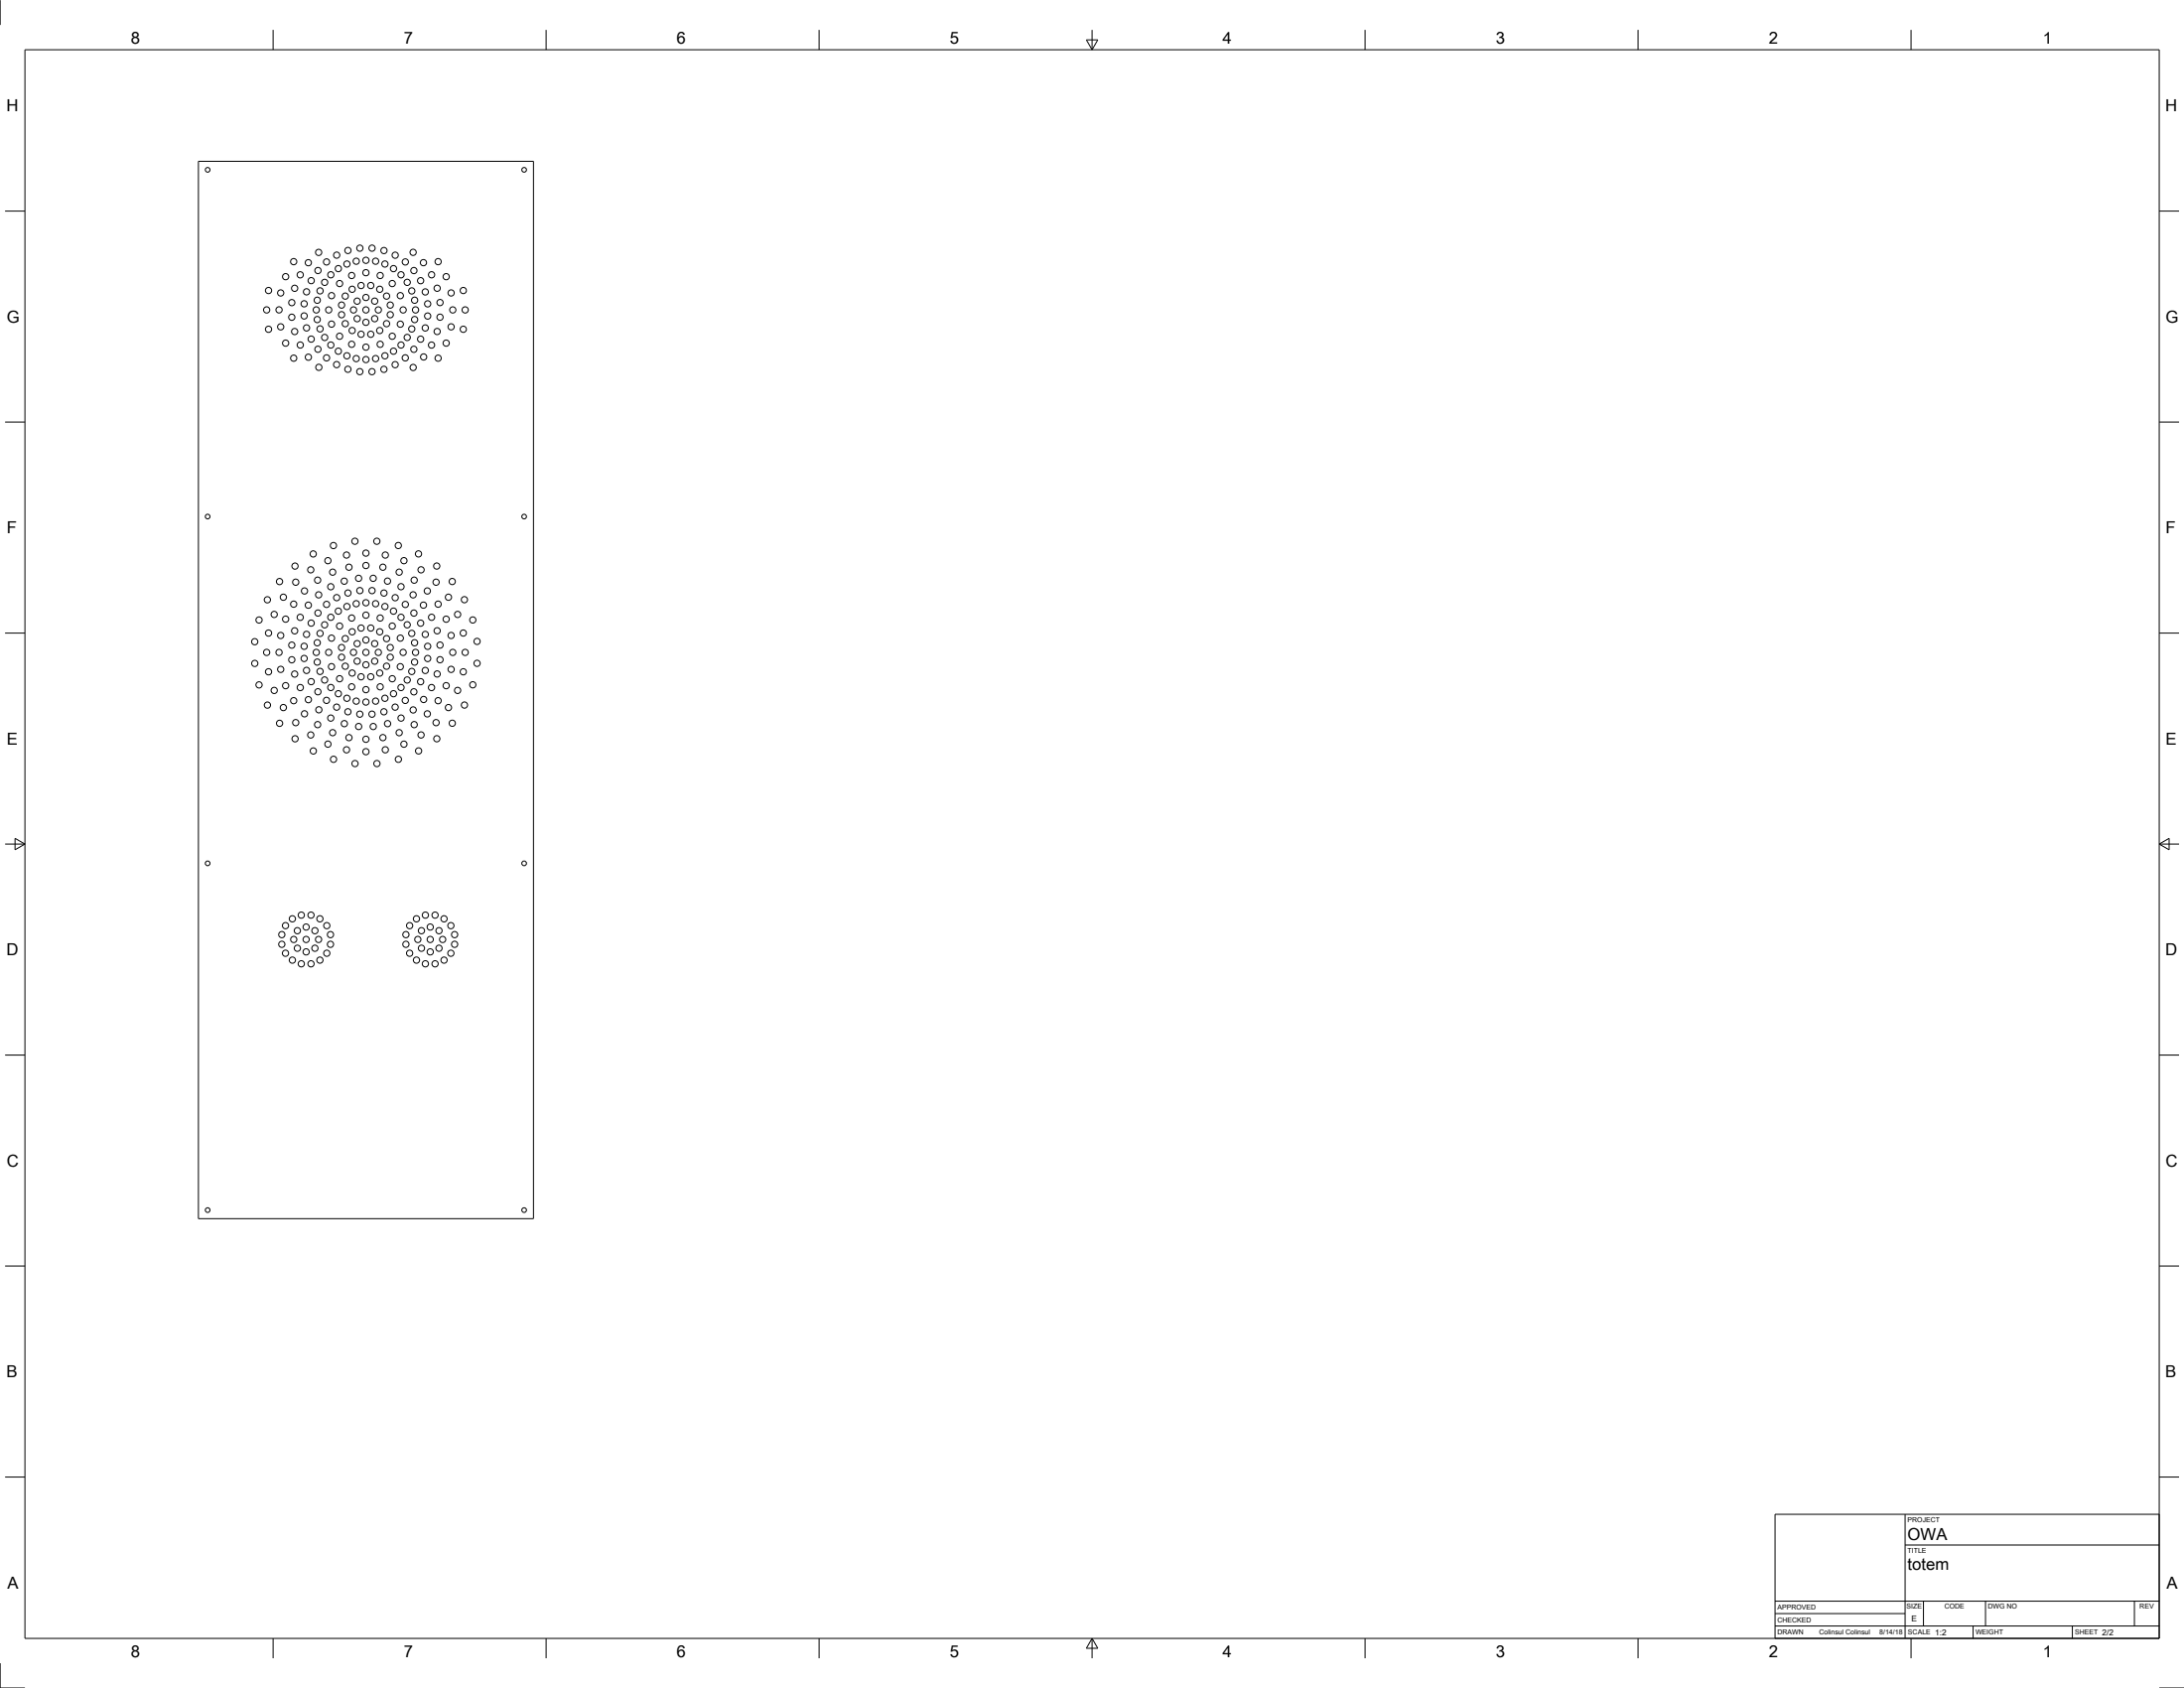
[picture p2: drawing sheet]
<svg xmlns="http://www.w3.org/2000/svg" width="1118mm" height="864mm" viewBox="0 0 1118 864" stroke-linecap="round" stroke-linejoin="round" font-family="sans-serif">
<!-- layer: Visible -->
<g fill="none" stroke="#000" stroke-width=".51">
<path d="M102 83h171v540h-171z"/>
<circle cx="106" cy="87" r="1.2"/>
<circle cx="268" cy="87" r="1.2"/>
<circle cx="150" cy="134" r="1.6"/>
<circle cx="158" cy="134" r="1.6"/>
<circle cx="163" cy="138" r="1.6"/>
<circle cx="163" cy="129" r="1.6"/>
<circle cx="167" cy="134" r="1.6"/>
<circle cx="172" cy="131" r="1.6"/>
<circle cx="173" cy="137" r="1.6"/>
<circle cx="178" cy="135" r="1.6"/>
<circle cx="178" cy="128" r="1.6"/>
<circle cx="182" cy="134" r="1.6"/>
<circle cx="184" cy="127" r="1.6"/>
<circle cx="187" cy="140" r="1.6"/>
<circle cx="187" cy="133" r="1.6"/>
<circle cx="190" cy="127" r="1.6"/>
<circle cx="192" cy="134" r="1.6"/>
<circle cx="196" cy="128" r="1.6"/>
<circle cx="197" cy="135" r="1.6"/>
<circle cx="201" cy="137" r="1.6"/>
<circle cx="202" cy="131" r="1.6"/>
<circle cx="207" cy="134" r="1.6"/>
<circle cx="211" cy="129" r="1.6"/>
<circle cx="212" cy="138" r="1.6"/>
<circle cx="217" cy="134" r="1.6"/>
<circle cx="224" cy="134" r="1.6"/>
<circle cx="136" cy="159" r="1.6"/>
<circle cx="137" cy="149" r="1.6"/>
<circle cx="143" cy="159" r="1.6"/>
<circle cx="144" cy="150" r="1.6"/>
<circle cx="146" cy="142" r="1.6"/>
<circle cx="149" cy="155" r="1.6"/>
<circle cx="151" cy="148" r="1.6"/>
<circle cx="154" cy="141" r="1.6"/>
<circle cx="156" cy="155" r="1.6"/>
<circle cx="157" cy="149" r="1.6"/>
<circle cx="159" cy="144" r="1.6"/>
<circle cx="162" cy="159" r="1.6"/>
<circle cx="162" cy="154" r="1.6"/>
<circle cx="164" cy="149" r="1.6"/>
<circle cx="166" cy="144" r="1.6"/>
<circle cx="168" cy="159" r="1.6"/>
<circle cx="169" cy="141" r="1.6"/>
<circle cx="170" cy="151" r="1.6"/>
<circle cx="174" cy="145" r="1.6"/>
<circle cx="175" cy="156" r="1.6"/>
<circle cx="177" cy="151" r="1.6"/>
<circle cx="180" cy="141" r="1.6"/>
<circle cx="180" cy="148" r="1.6"/>
<circle cx="181" cy="159" r="1.6"/>
<circle cx="183" cy="154" r="1.6"/>
<circle cx="185" cy="146" r="1.6"/>
<circle cx="187" cy="159" r="1.6"/>
<circle cx="187" cy="152" r="1.6"/>
<circle cx="190" cy="146" r="1.6"/>
<circle cx="192" cy="154" r="1.6"/>
<circle cx="194" cy="159" r="1.6"/>
<circle cx="194" cy="148" r="1.6"/>
<circle cx="195" cy="141" r="1.6"/>
<circle cx="198" cy="151" r="1.6"/>
<circle cx="200" cy="156" r="1.6"/>
<circle cx="201" cy="145" r="1.6"/>
<circle cx="205" cy="151" r="1.6"/>
<circle cx="205" cy="141" r="1.6"/>
<circle cx="206" cy="159" r="1.6"/>
<circle cx="208" cy="144" r="1.6"/>
<circle cx="211" cy="149" r="1.6"/>
<circle cx="212" cy="154" r="1.6"/>
<circle cx="213" cy="159" r="1.6"/>
<circle cx="215" cy="144" r="1.6"/>
<circle cx="218" cy="149" r="1.6"/>
<circle cx="219" cy="155" r="1.6"/>
<circle cx="221" cy="141" r="1.6"/>
<circle cx="224" cy="147" r="1.6"/>
<circle cx="225" cy="155" r="1.6"/>
<circle cx="228" cy="142" r="1.6"/>
<circle cx="231" cy="150" r="1.6"/>
<circle cx="232" cy="159" r="1.6"/>
<circle cx="237" cy="149" r="1.6"/>
<circle cx="238" cy="159" r="1.6"/>
<circle cx="137" cy="168" r="1.6"/>
<circle cx="144" cy="167" r="1.6"/>
<circle cx="146" cy="176" r="1.6"/>
<circle cx="149" cy="162" r="1.6"/>
<circle cx="151" cy="170" r="1.6"/>
<circle cx="154" cy="177" r="1.6"/>
<circle cx="156" cy="162" r="1.6"/>
<circle cx="157" cy="168" r="1.6"/>
<circle cx="159" cy="173" r="1.6"/>
<circle cx="162" cy="164" r="1.6"/>
<circle cx="163" cy="179" r="1.6"/>
<circle cx="164" cy="168" r="1.6"/>
<circle cx="166" cy="173" r="1.6"/>
<circle cx="169" cy="177" r="1.6"/>
<circle cx="170" cy="166" r="1.6"/>
<circle cx="173" cy="180" r="1.6"/>
<circle cx="174" cy="172" r="1.6"/>
<circle cx="175" cy="161" r="1.6"/>
<circle cx="177" cy="166" r="1.6"/>
<circle cx="180" cy="176" r="1.6"/>
<circle cx="180" cy="169" r="1.6"/>
<circle cx="183" cy="163" r="1.6"/>
<circle cx="185" cy="171" r="1.6"/>
<circle cx="187" cy="178" r="1.6"/>
<circle cx="187" cy="165" r="1.6"/>
<circle cx="190" cy="171" r="1.6"/>
<circle cx="192" cy="163" r="1.6"/>
<circle cx="194" cy="169" r="1.6"/>
<circle cx="195" cy="176" r="1.6"/>
<circle cx="198" cy="166" r="1.6"/>
<circle cx="200" cy="161" r="1.6"/>
<circle cx="201" cy="172" r="1.6"/>
<circle cx="201" cy="180" r="1.6"/>
<circle cx="205" cy="166" r="1.6"/>
<circle cx="205" cy="177" r="1.6"/>
<circle cx="208" cy="173" r="1.6"/>
<circle cx="211" cy="168" r="1.6"/>
<circle cx="212" cy="179" r="1.6"/>
<circle cx="212" cy="164" r="1.6"/>
<circle cx="215" cy="174" r="1.6"/>
<circle cx="218" cy="168" r="1.6"/>
<circle cx="219" cy="162" r="1.6"/>
<circle cx="221" cy="177" r="1.6"/>
<circle cx="224" cy="170" r="1.6"/>
<circle cx="225" cy="162" r="1.6"/>
<circle cx="228" cy="176" r="1.6"/>
<circle cx="231" cy="167" r="1.6"/>
<circle cx="237" cy="168" r="1.6"/>
<circle cx="150" cy="183" r="1.6"/>
<circle cx="158" cy="183" r="1.6"/>
<circle cx="163" cy="188" r="1.6"/>
<circle cx="167" cy="183" r="1.6"/>
<circle cx="172" cy="187" r="1.6"/>
<circle cx="178" cy="182" r="1.6"/>
<circle cx="178" cy="189" r="1.6"/>
<circle cx="182" cy="183" r="1.6"/>
<circle cx="184" cy="190" r="1.6"/>
<circle cx="187" cy="184" r="1.6"/>
<circle cx="190" cy="190" r="1.6"/>
<circle cx="192" cy="183" r="1.6"/>
<circle cx="196" cy="189" r="1.6"/>
<circle cx="197" cy="182" r="1.6"/>
<circle cx="202" cy="187" r="1.6"/>
<circle cx="207" cy="183" r="1.6"/>
<circle cx="211" cy="188" r="1.6"/>
<circle cx="217" cy="183" r="1.6"/>
<circle cx="224" cy="183" r="1.6"/>
<circle cx="106" cy="264" r="1.2"/>
<circle cx="171" cy="279" r="1.6"/>
<circle cx="182" cy="277" r="1.6"/>
<circle cx="193" cy="277" r="1.6"/>
<circle cx="204" cy="279" r="1.6"/>
<circle cx="268" cy="264" r="1.2"/>
<circle cx="143" cy="298" r="1.6"/>
<circle cx="151" cy="290" r="1.6"/>
<circle cx="151" cy="298" r="1.6"/>
<circle cx="159" cy="292" r="1.6"/>
<circle cx="160" cy="283" r="1.6"/>
<circle cx="163" cy="297" r="1.6"/>
<circle cx="168" cy="287" r="1.6"/>
<circle cx="170" cy="293" r="1.6"/>
<circle cx="176" cy="297" r="1.6"/>
<circle cx="177" cy="284" r="1.6"/>
<circle cx="179" cy="290" r="1.6"/>
<circle cx="184" cy="296" r="1.6"/>
<circle cx="187" cy="283" r="1.6"/>
<circle cx="187" cy="289" r="1.6"/>
<circle cx="191" cy="296" r="1.6"/>
<circle cx="196" cy="290" r="1.6"/>
<circle cx="197" cy="284" r="1.6"/>
<circle cx="198" cy="297" r="1.6"/>
<circle cx="204" cy="293" r="1.6"/>
<circle cx="207" cy="287" r="1.6"/>
<circle cx="212" cy="297" r="1.6"/>
<circle cx="214" cy="283" r="1.6"/>
<circle cx="215" cy="292" r="1.6"/>
<circle cx="223" cy="298" r="1.6"/>
<circle cx="223" cy="290" r="1.6"/>
<circle cx="231" cy="298" r="1.6"/>
<circle cx="133" cy="317" r="1.6"/>
<circle cx="137" cy="307" r="1.6"/>
<circle cx="140" cy="314" r="1.6"/>
<circle cx="145" cy="306" r="1.6"/>
<circle cx="146" cy="317" r="1.6"/>
<circle cx="150" cy="309" r="1.6"/>
<circle cx="154" cy="316" r="1.6"/>
<circle cx="156" cy="302" r="1.6"/>
<circle cx="158" cy="310" r="1.6"/>
<circle cx="159" cy="319" r="1.6"/>
<circle cx="163" cy="314" r="1.6"/>
<circle cx="163" cy="304" r="1.6"/>
<circle cx="166" cy="320" r="1.6"/>
<circle cx="167" cy="309" r="1.6"/>
<circle cx="169" cy="300" r="1.6"/>
<circle cx="169" cy="316" r="1.6"/>
<circle cx="172" cy="306" r="1.6"/>
<circle cx="173" cy="313" r="1.6"/>
<circle cx="178" cy="310" r="1.6"/>
<circle cx="178" cy="303" r="1.6"/>
<circle cx="180" cy="316" r="1.6"/>
<circle cx="182" cy="309" r="1.6"/>
<circle cx="184" cy="302" r="1.6"/>
<circle cx="187" cy="315" r="1.6"/>
<circle cx="187" cy="308" r="1.6"/>
<circle cx="190" cy="302" r="1.6"/>
<circle cx="192" cy="309" r="1.6"/>
<circle cx="195" cy="316" r="1.6"/>
<circle cx="196" cy="303" r="1.6"/>
<circle cx="197" cy="310" r="1.6"/>
<circle cx="201" cy="313" r="1.6"/>
<circle cx="202" cy="306" r="1.6"/>
<circle cx="205" cy="300" r="1.6"/>
<circle cx="205" cy="316" r="1.6"/>
<circle cx="207" cy="309" r="1.6"/>
<circle cx="208" cy="320" r="1.6"/>
<circle cx="211" cy="304" r="1.6"/>
<circle cx="212" cy="314" r="1.6"/>
<circle cx="215" cy="319" r="1.6"/>
<circle cx="217" cy="310" r="1.6"/>
<circle cx="219" cy="302" r="1.6"/>
<circle cx="221" cy="316" r="1.6"/>
<circle cx="224" cy="309" r="1.6"/>
<circle cx="228" cy="317" r="1.6"/>
<circle cx="229" cy="306" r="1.6"/>
<circle cx="234" cy="314" r="1.6"/>
<circle cx="238" cy="307" r="1.6"/>
<circle cx="242" cy="317" r="1.6"/>
<circle cx="130" cy="328" r="1.6"/>
<circle cx="130" cy="339" r="1.6"/>
<circle cx="136" cy="334" r="1.6"/>
<circle cx="137" cy="324" r="1.6"/>
<circle cx="143" cy="334" r="1.6"/>
<circle cx="144" cy="325" r="1.6"/>
<circle cx="149" cy="338" r="1.6"/>
<circle cx="149" cy="330" r="1.6"/>
<circle cx="151" cy="323" r="1.6"/>
<circle cx="156" cy="331" r="1.6"/>
<circle cx="156" cy="337" r="1.6"/>
<circle cx="157" cy="325" r="1.6"/>
<circle cx="162" cy="334" r="1.6"/>
<circle cx="162" cy="329" r="1.6"/>
<circle cx="162" cy="339" r="1.6"/>
<circle cx="164" cy="324" r="1.6"/>
<circle cx="168" cy="334" r="1.6"/>
<circle cx="170" cy="326" r="1.6"/>
<circle cx="174" cy="320" r="1.6"/>
<circle cx="175" cy="336" r="1.6"/>
<circle cx="175" cy="331" r="1.6"/>
<circle cx="177" cy="327" r="1.6"/>
<circle cx="180" cy="323" r="1.6"/>
<circle cx="181" cy="334" r="1.6"/>
<circle cx="183" cy="338" r="1.6"/>
<circle cx="183" cy="329" r="1.6"/>
<circle cx="185" cy="321" r="1.6"/>
<circle cx="187" cy="334" r="1.6"/>
<circle cx="187" cy="327" r="1.6"/>
<circle cx="190" cy="321" r="1.6"/>
<circle cx="192" cy="329" r="1.6"/>
<circle cx="192" cy="338" r="1.6"/>
<circle cx="194" cy="334" r="1.6"/>
<circle cx="194" cy="323" r="1.6"/>
<circle cx="198" cy="327" r="1.6"/>
<circle cx="200" cy="336" r="1.6"/>
<circle cx="200" cy="331" r="1.6"/>
<circle cx="201" cy="320" r="1.6"/>
<circle cx="205" cy="326" r="1.6"/>
<circle cx="206" cy="334" r="1.6"/>
<circle cx="211" cy="324" r="1.6"/>
<circle cx="212" cy="329" r="1.6"/>
<circle cx="212" cy="339" r="1.6"/>
<circle cx="213" cy="334" r="1.6"/>
<circle cx="218" cy="325" r="1.6"/>
<circle cx="219" cy="331" r="1.6"/>
<circle cx="219" cy="337" r="1.6"/>
<circle cx="224" cy="323" r="1.6"/>
<circle cx="225" cy="330" r="1.6"/>
<circle cx="225" cy="338" r="1.6"/>
<circle cx="231" cy="325" r="1.6"/>
<circle cx="232" cy="334" r="1.6"/>
<circle cx="237" cy="324" r="1.6"/>
<circle cx="238" cy="334" r="1.6"/>
<circle cx="244" cy="328" r="1.6"/>
<circle cx="244" cy="339" r="1.6"/>
<circle cx="133" cy="350" r="1.6"/>
<circle cx="137" cy="344" r="1.6"/>
<circle cx="140" cy="353" r="1.6"/>
<circle cx="144" cy="342" r="1.6"/>
<circle cx="146" cy="351" r="1.6"/>
<circle cx="150" cy="358" r="1.6"/>
<circle cx="151" cy="345" r="1.6"/>
<circle cx="154" cy="352" r="1.6"/>
<circle cx="157" cy="343" r="1.6"/>
<circle cx="158" cy="358" r="1.6"/>
<circle cx="159" cy="349" r="1.6"/>
<circle cx="163" cy="354" r="1.6"/>
<circle cx="164" cy="344" r="1.6"/>
<circle cx="166" cy="348" r="1.6"/>
<circle cx="167" cy="358" r="1.6"/>
<circle cx="169" cy="352" r="1.6"/>
<circle cx="170" cy="341" r="1.6"/>
<circle cx="173" cy="355" r="1.6"/>
<circle cx="174" cy="347" r="1.6"/>
<circle cx="177" cy="341" r="1.6"/>
<circle cx="178" cy="357" r="1.6"/>
<circle cx="180" cy="351" r="1.6"/>
<circle cx="180" cy="344" r="1.6"/>
<circle cx="182" cy="359" r="1.6"/>
<circle cx="185" cy="346" r="1.6"/>
<circle cx="187" cy="353" r="1.6"/>
<circle cx="187" cy="359" r="1.6"/>
<circle cx="187" cy="340" r="1.6"/>
<circle cx="190" cy="346" r="1.6"/>
<circle cx="192" cy="359" r="1.6"/>
<circle cx="194" cy="344" r="1.6"/>
<circle cx="195" cy="351" r="1.6"/>
<circle cx="197" cy="357" r="1.6"/>
<circle cx="198" cy="341" r="1.6"/>
<circle cx="201" cy="347" r="1.6"/>
<circle cx="201" cy="355" r="1.6"/>
<circle cx="205" cy="341" r="1.6"/>
<circle cx="205" cy="352" r="1.6"/>
<circle cx="207" cy="358" r="1.6"/>
<circle cx="208" cy="348" r="1.6"/>
<circle cx="211" cy="344" r="1.6"/>
<circle cx="212" cy="354" r="1.6"/>
<circle cx="215" cy="349" r="1.6"/>
<circle cx="217" cy="358" r="1.6"/>
<circle cx="218" cy="343" r="1.6"/>
<circle cx="221" cy="352" r="1.6"/>
<circle cx="224" cy="345" r="1.6"/>
<circle cx="224" cy="358" r="1.6"/>
<circle cx="228" cy="351" r="1.6"/>
<circle cx="231" cy="342" r="1.6"/>
<circle cx="234" cy="353" r="1.6"/>
<circle cx="237" cy="344" r="1.6"/>
<circle cx="242" cy="350" r="1.6"/>
<circle cx="137" cy="361" r="1.6"/>
<circle cx="143" cy="370" r="1.6"/>
<circle cx="145" cy="362" r="1.6"/>
<circle cx="151" cy="378" r="1.6"/>
<circle cx="151" cy="370" r="1.6"/>
<circle cx="156" cy="365" r="1.6"/>
<circle cx="159" cy="376" r="1.6"/>
<circle cx="163" cy="371" r="1.6"/>
<circle cx="163" cy="363" r="1.6"/>
<circle cx="169" cy="367" r="1.6"/>
<circle cx="170" cy="375" r="1.6"/>
<circle cx="172" cy="362" r="1.6"/>
<circle cx="176" cy="370" r="1.6"/>
<circle cx="178" cy="364" r="1.6"/>
<circle cx="179" cy="377" r="1.6"/>
<circle cx="184" cy="372" r="1.6"/>
<circle cx="184" cy="365" r="1.6"/>
<circle cx="187" cy="378" r="1.6"/>
<circle cx="190" cy="365" r="1.6"/>
<circle cx="191" cy="372" r="1.6"/>
<circle cx="196" cy="377" r="1.6"/>
<circle cx="196" cy="364" r="1.6"/>
<circle cx="198" cy="370" r="1.6"/>
<circle cx="202" cy="362" r="1.6"/>
<circle cx="204" cy="375" r="1.6"/>
<circle cx="205" cy="367" r="1.6"/>
<circle cx="211" cy="363" r="1.6"/>
<circle cx="212" cy="371" r="1.6"/>
<circle cx="215" cy="376" r="1.6"/>
<circle cx="219" cy="365" r="1.6"/>
<circle cx="223" cy="370" r="1.6"/>
<circle cx="224" cy="378" r="1.6"/>
<circle cx="229" cy="362" r="1.6"/>
<circle cx="231" cy="370" r="1.6"/>
<circle cx="238" cy="361" r="1.6"/>
<circle cx="160" cy="384" r="1.6"/>
<circle cx="168" cy="381" r="1.6"/>
<circle cx="171" cy="388" r="1.6"/>
<circle cx="177" cy="384" r="1.6"/>
<circle cx="182" cy="391" r="1.6"/>
<circle cx="187" cy="385" r="1.6"/>
<circle cx="193" cy="391" r="1.6"/>
<circle cx="197" cy="384" r="1.6"/>
<circle cx="204" cy="388" r="1.6"/>
<circle cx="207" cy="381" r="1.6"/>
<circle cx="214" cy="384" r="1.6"/>
<circle cx="106" cy="442" r="1.2"/>
<circle cx="268" cy="442" r="1.2"/>
<circle cx="144" cy="478" r="1.6"/>
<circle cx="146" cy="474" r="1.6"/>
<circle cx="150" cy="470" r="1.6"/>
<circle cx="152" cy="476" r="1.6"/>
<circle cx="154" cy="468" r="1.6"/>
<circle cx="157" cy="474" r="1.6"/>
<circle cx="159" cy="468" r="1.6"/>
<circle cx="161" cy="476" r="1.6"/>
<circle cx="164" cy="470" r="1.6"/>
<circle cx="167" cy="474" r="1.6"/>
<circle cx="169" cy="478" r="1.6"/>
<circle cx="208" cy="478" r="1.6"/>
<circle cx="210" cy="474" r="1.6"/>
<circle cx="213" cy="470" r="1.6"/>
<circle cx="216" cy="476" r="1.6"/>
<circle cx="218" cy="468" r="1.6"/>
<circle cx="220" cy="474" r="1.6"/>
<circle cx="223" cy="468" r="1.6"/>
<circle cx="225" cy="476" r="1.6"/>
<circle cx="227" cy="470" r="1.6"/>
<circle cx="231" cy="474" r="1.6"/>
<circle cx="233" cy="478" r="1.6"/>
<circle cx="144" cy="483" r="1.6"/>
<circle cx="146" cy="488" r="1.6"/>
<circle cx="150" cy="491" r="1.6"/>
<circle cx="150" cy="481" r="1.6"/>
<circle cx="152" cy="485" r="1.6"/>
<circle cx="154" cy="493" r="1.6"/>
<circle cx="157" cy="481" r="1.6"/>
<circle cx="157" cy="487" r="1.6"/>
<circle cx="159" cy="493" r="1.6"/>
<circle cx="161" cy="485" r="1.6"/>
<circle cx="163" cy="481" r="1.6"/>
<circle cx="164" cy="491" r="1.6"/>
<circle cx="167" cy="488" r="1.6"/>
<circle cx="169" cy="483" r="1.6"/>
<circle cx="208" cy="483" r="1.6"/>
<circle cx="210" cy="488" r="1.6"/>
<circle cx="213" cy="491" r="1.6"/>
<circle cx="214" cy="481" r="1.6"/>
<circle cx="216" cy="485" r="1.6"/>
<circle cx="218" cy="493" r="1.6"/>
<circle cx="220" cy="487" r="1.6"/>
<circle cx="220" cy="481" r="1.6"/>
<circle cx="223" cy="493" r="1.6"/>
<circle cx="225" cy="485" r="1.6"/>
<circle cx="227" cy="481" r="1.6"/>
<circle cx="227" cy="491" r="1.6"/>
<circle cx="231" cy="488" r="1.6"/>
<circle cx="233" cy="483" r="1.6"/>
<circle cx="106" cy="619" r="1.2"/>
<circle cx="268" cy="619" r="1.2"/>
</g>
<!-- layer: Titleblock -->
<path d="M908 775h197v63h-197zM975 775v63M975 790h130M908 819h197M984 819v13M1016 819v13M1092 819v13M908 832h197M908 826h67M1010 832v6M1060 832v6" fill="none" stroke="#000" stroke-width=".51"/>
<!-- layer: Border -->
<g fill="none" stroke="#000" stroke-width=".51">
<path d="M0 0v13M140 15v10M279 15v10M419 15v10M559 15v10M699 15v10M838 15v10M978 15v10M13 25h1092v813h-1092zM556 20h6l-3 5zM3 108h10M1105 108h10"/>
<path d="M3 216h10M1105 216h10M3 324h10M1105 324h10M3 432h10M8 429l5 3-5 3zM1105 432h10M1105 432l5-3v6zM3 540h10M1105 540h10M3 648h10M1105 648h10"/>
<path d="M3 756h10M1105 756h10M140 838v10M279 838v10M419 838v10M559 838v10M559 838l3 5h-6zM699 838v10M838 838v10M978 838v10M0 851v13h13M1105 864h13"/>
</g>
<g font-size="8.5">
<text x="67" y="22">8</text>
<text x="207" y="22">7</text>
<text x="346" y="22">6</text>
<text x="486" y="22">5</text>
<text x="626" y="22">4</text>
<text x="765" y="22">3</text>
<text x="905" y="22">2</text>
<text x="1045" y="22">1</text>
<text x="3" y="57">H</text>
<text x="1108" y="57">H</text>
<text x="3" y="165">G</text>
<text x="1108" y="165">G</text>
<text x="3" y="273">F</text>
<text x="1108" y="273">F</text>
<text x="3" y="381">E</text>
<text x="1108" y="381">E</text>
<text x="3" y="489">D</text>
<text x="1108" y="489">D</text>
<text x="3" y="597">C</text>
<text x="1108" y="597">C</text>
<text x="3" y="705">B</text>
<text x="1108" y="705">B</text>
<text x="976" y="788">OWA</text>
<text x="976" y="803">totem</text>
<text x="4" y="813">A</text>
<text x="1109" y="813">A</text>
<text x="67" y="848">8</text>
<text x="207" y="848">7</text>
<text x="346" y="848">6</text>
<text x="486" y="848">5</text>
<text x="626" y="848">4</text>
<text x="765" y="848">3</text>
<text x="905" y="848">2</text>
<text x="1045" y="848">1</text>
</g>
<g font-size="4.3">
<text x="978" y="829">E</text>
<text x="990" y="837">1:2</text>
<text x="1076" y="837">2/2</text>
</g>
<g font-size="3.5">
<text x="976" y="779">PROJECT</text>
<text x="976" y="794">TITLE</text>
<text x="910" y="824">APPROVED</text>
<text x="976" y="823">SIZE</text>
<text x="995" y="823">CODE</text>
<text x="1017" y="823">DWG NO</text>
<text x="1095" y="823">REV</text>
<text x="910" y="830">CHECKED</text>
<text x="910" y="836">DRAWN</text>
<text x="931" y="836">Colinsul Colinsul</text>
<text x="962" y="836">8/14/18</text>
<text x="976" y="836">SCALE</text>
<text x="1011" y="836">WEIGHT</text>
<text x="1062" y="836">SHEET</text>
</g>
</svg>
